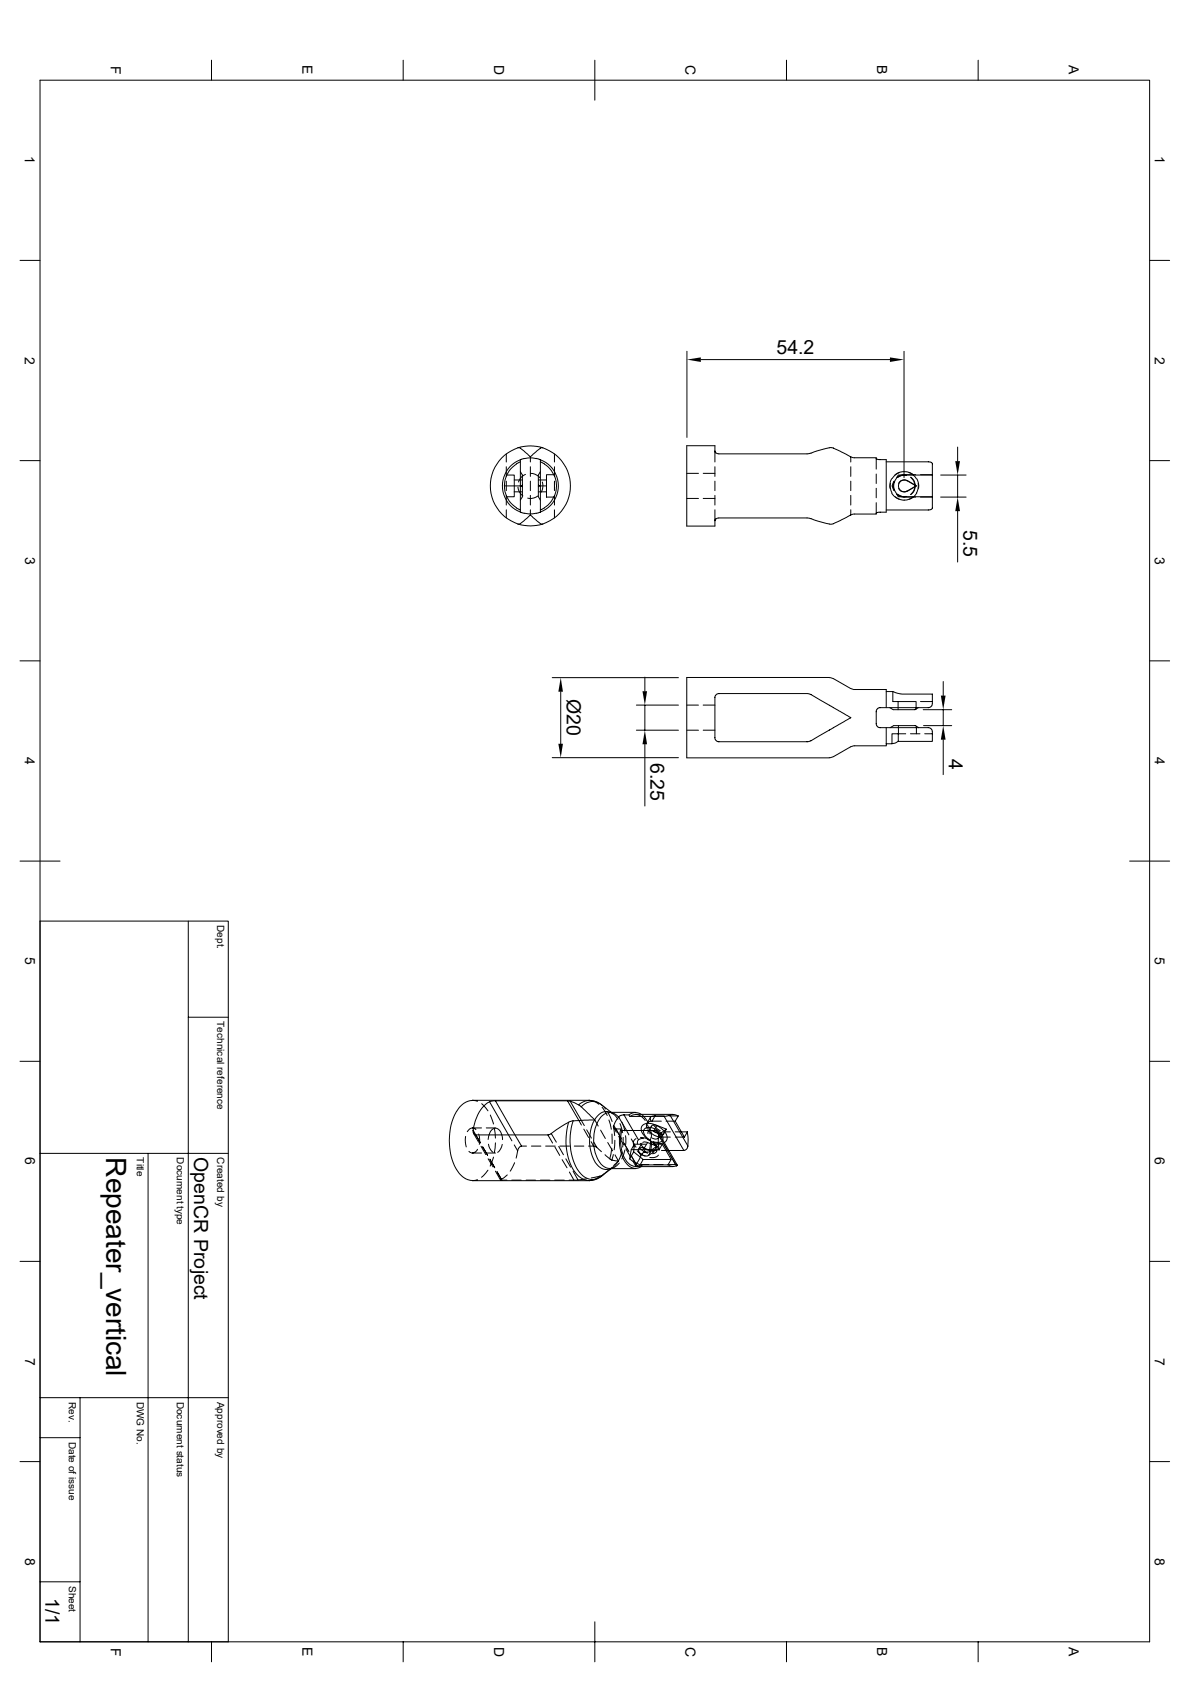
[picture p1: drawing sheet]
<svg xmlns="http://www.w3.org/2000/svg" width="297mm" height="420mm" viewBox="0 0 297 420" stroke-linecap="round" stroke-linejoin="round" font-family="sans-serif">
<g fill="none" stroke="#000" stroke-width=".25">
<path d="M52.8 15v5M100.6 15v5M148.5 15v10M196.3 15v5M244.1 15v5M10 20h276.9v390h-276.9zM5 65h5M286.9 65h5M171.4 87.7v21.5M174.9 89.8h47.2M225.6 87.7v31.6M5 115h5"/>
<path d="M126.4 113.3v2.1M126.4 116.5v2.5M126.4 118.6h2v5.4h-2M126.5 118.6a6.5 6.5 0 0 0 0 5.4M128.4 119.8h2M128.9 115.9l-1.4 1.2-1 1.5M129.3 111.8l.6 .1 2.5 2.2M129.3 111.8a10.5 10.5 0 0 1 6.2 0M129.3 111.8a10 10 0 0 0-6.9 9.5 10 10 0 0 0 6.9 9.6M129.9 117.8l.5 .8v2.6M129.9 114.8l.5-.2a5.4 5.4 0 0 1 3.6-.1l.9 .3v13.1l-.6 .2a5.4 5.4 0 0 1-3.5 0l-.9-.2zM129.9 115.3l-1 .5"/>
<path d="M129.9 114.8a7 7 0 0 0-4.5 6.5 7 7 0 0 0 4.5 6.5M131.1 118.4a2.94 2.94 0 0 0-1.7 2M132.4 114.1v1.3M132.4 116.5v2.5M132.4 118.2a3 3 0 0 1 2.3 1.1M132.4 114v.1M134.4 119.8h2M134.9 117.8l-.5 .8v2.9l.1-.2M134.9 115.3l1 .5M134.9 114.8a7 7 0 0 1 4.5 6.5 7 7 0 0 1-4.5 6.5M135.5 111.8a10 10 0 0 1 6.9 9.5 10 10 0 0 1-6.9 9.6M135.5 111.8l-.6 .1-2.5 2.1"/>
<path d="M135.8 115.9l1.4 1.2 1 1.4M136.4 118.5h1.9l.2 .5 .3 1.2 .1 1.4-.2 1.4-.4 1.1h-1.9zM138.4 113.3v2.1M138.4 116.5v2.5M171.4 118.2h2.9M175.5 118.2h2.9M178.4 112.6l.2 .5 .7 .2h22.3l3.8-1.1 2.2-.4 4.7 2.2v1.4M178.4 112.6v-1.3h-7v20.1h7v-1.4M178.4 112.6v2.8M178.4 116.5v2.5M212.3 116.5v2.5M212.4 114.1l.7 .2h5.6v2.8"/>
<path d="M218.7 114.5l.6 .3h1.9v13.1h-1.9l-.6 .3M218.7 118.4v2.3M221.2 115.3h10.7l.6 .2 .2 .3v2.8h-8.5l-1.6 2.7 1.6 2.7h8.5v3l-.8 .3h-10.7M222.5 119.5a3.5 3.5 0 0 0-.3 2.5M224.5 118h-.1a3.3 3.3 0 0 0-1.7 1.5M225.6 117.8a3.2 3.2 0 0 0-2.2 .8M225.7 117.8a3.3 3.3 0 0 1 2.3 .8M226.1 118.7h-.1a2.54 2.54 0 0 0-2.1 .6M226.3 118.7h-.1a2.72 2.72 0 0 0-2.2 .6M226.8 118a3.5 3.5 0 0 1 1.9 1.5M227.2 119.2l.2 .1a2.76 2.76 0 0 1 .9 1.8M227.4 119.2l.1 .1a2.47 2.47 0 0 1 .9 1.9"/>
<path d="M228.6 118.5h-3a2.5 2.5 0 0 0-1.8 .7M228.8 119.5a3.5 3.5 0 0 1 .4 2.5M229.7 118.5h3M232.7 118.6v5.4M234.8 118.6h6.3M239 111.6v3.5M239 118.6v5.5M286.9 115h5M125.9 121.3h4.3M126.4 120.1v2.4M126.4 123.7v2.4M126.4 127.3v2"/>
<path d="M126.5 124l1 1.6 1.4 1.2M128.4 122.8h2M128.9 126.8l1 .5M129.3 121.6v.2a3 3 0 0 0 1.2 2M129.3 130.9a10.5 10.5 0 0 0 6.2 0M130.2 121.3l.2 .2M130.4 121.2l-.2 .1M130.4 121.5v2.5l-.5 .9M130.4 121.2v.3M132.4 128.6l-2.5 2.2-.6 .1M132.4 120.1v2.4M132.4 123.7v2.4"/>
<path d="M132.4 127.3v1.3M132.4 128.6l2.5 2.2 .6 .1M134.2 123.9a3 3 0 0 1-2.5 .5M134.4 122.8h2M134.4 121.2l.1 .1M134.4 121.5v2.5l.5 .9M134.5 121.3h1.9M135.3 120.4l.1 .2a3.2 3.2 0 0 1-.3 2.3M135.9 126.8l-1 .5M138.2 124.1l-1 1.5-1.4 1.2M138.4 120.1v2.4M138.4 123.7v2.4"/>
<path d="M138.4 127.3v2M171.4 124.5h2.9M175.5 124.5h2.9M178.4 120.1v2.4M178.4 123.7v2.4M178.4 127.3v2.7M202.4 129.5l-.8-.2h-22.3l-.7 .3-.2 .4M212.3 127.3v1.3l-4.5 2.3-1.6-.2-3.8-1.2M212.3 120.1v2.4M212.3 123.7v2.4M218.7 125.5v2.9h-5.6l-.7 .2M218.7 121.9v2.4"/>
<path d="M222.2 120.7a3.5 3.5 0 0 0 .4 2.4M222.6 123.1a3.3 3.3 0 0 0 1.9 1.6M223.1 120.2l-.3 .9 .3 1.4M223.2 120.2l-.1 .1a2.44 2.44 0 0 0 .1 2.2M223.3 120.2l-.2 1.1 .2 1.2M223.4 124l.1 .1a3.4 3.4 0 0 0 2.2 .8M223.8 123.4a2.7 2.7 0 0 0 1.8 .7h3M223.9 123.4l.2 .1a2.61 2.61 0 0 0 2.1 .5M224 123.4l.2 .1a2.8 2.8 0 0 0 2.1 .5M226.4 120l2.2 1.3-2.2 1.3a1.51 1.51 0 0 1-2.1-.7M226.4 120.1a1.45 1.45 0 0 0-2.1 .6M226.5 120l2.2 1.3-2.2 1.3"/>
<path d="M226.5 120.1a1.47 1.47 0 0 0-2.3 1.2 1.47 1.47 0 0 0 2.2 1.3M227.9 124a3.5 3.5 0 0 1-2.3 .9M228.3 121.1v.1M228.3 121.5v.1M228.3 121.6a2.72 2.72 0 0 1-1.1 1.9M228.4 121.5a2.51 2.51 0 0 1-1.1 2M228.8 123.1a3.3 3.3 0 0 1-1.9 1.6M229.2 120.7v.1a3.6 3.6 0 0 1-.5 2.3M229.7 124.1h3M234.8 124.1h6.3M239 127.6v12.7M5 165h5"/>
<path d="M137.8 169.2h31.5M140 172.7v13M158.8 176.1h10.5M161 169.1v3.5M161 176.1v6.2M171.4 176.1h2.9M175.5 176.1h2.9M178.6 173.5l.7-.3h22.4l.7 .2 9.9 5.8-9.9 5.8-.7 .2h-22.4l-.7-.3-.2-.5v-10.5zM207 169.2h-35.6v20h35.6M207 169.2l1 .3 4.3 2.4M212.3 171.9l.8 .3h8.1v4.5M221.2 172.7h1.6"/>
<path d="M222.1 176.7l.8 .5h5.4l.3-.2M222.8 172.7l2.3 .6h7.6v2.7l-.4 .5-.4 .2h-12.6l-.4 .4-.2 .4v3.4l.2 .4 .6 .4h12.4l.4 .2 .4 .5v2.7h-8.5v-1.9h-1.6v2.5M222.8 172.7v2.5h5.8M224.2 175.2v2M228.6 175.2v1.8M229.2 176.7l-.6 .3M229.7 175.2h3M230.4 177.2h7.1M235.4 170.2v3.5M235.4 177.2v4M286.9 165h5M137.8 189.2h31.5"/>
<path d="M158.8 182.3h10.5M161 185.8v15.5M171.4 182.3h2.9M175.5 182.3h2.9M221.2 181.7v4.5h-8.1l-.8 .3-4.3 2.4-1 .3M221.2 185.7h1.4M224.2 185.1l-.8 .4-.8 .2M224.2 183.2h1.9M224.2 181.2v2M227.2 183.2h2.4M228.7 181.4l-.1-.1a2.32 2.32 0 0 0-1.8-.1h-3.7l-.9 .5M228.7 181.4v1.8"/>
<path d="M228.7 181.4l.6 .3M230.5 181.2h7M230.8 183.2h1.9M235.4 184.7v8.7M5 215h10M281.9 215h10M10 230h47v180M47 230v180M47 254h10M5 265h5M117.9 274.8a5.9 5.9 0 0 0-4.8 4.4 15.2 15.2 0 0 0 1.6 13.9l1.5 1.2 1.7 .5M120.2 275.6l1.6 1.8"/>
<path d="M122.2 275.1l5.6 9.8M122.2 275.1a9.1 9.1 0 0 0-4.1 7.1M122.4 278.4l.7 2.3M123.7 274.9l-1.5 .2M123.7 274.9l6.5 11.3-.6 .3-.4 .9M123.7 274.9h17.9M141.6 274.9h.7l3.5 6.2M141.6 274.9l3.5 6M142.3 275l2.1 .9M143 279.9a14.3 14.3 0 0 0 1.9 13.2 3.6 3.6 0 0 0 5.3 .6M144.4 275.8l4.1 3.9M147 274.7a3.6 3.6 0 0 1 2.4 1"/>
<path d="M147 274.8l-1.3 .3-1.3 .8M147 274.7h-29.1l1.3 .3M147 274.7l1.8 .4 1.4 .8M148.4 279.7a10.5 10.5 0 0 0 1 11.5l1.3 .7 .9 .1 .9-.2M148.5 279.7l-5.5 .2-1.1 .3M148.5 279.7l.8 1.5M150.2 275.9l2.8 2.2-.8-.4M150.2 275.9a3.6 3.6 0 0 0-5.1 .5M150.2 275.9l.9 1M150.3 276.5l1.3 2.1M151.8 277.9l1 2.1M152 279.7l.6 2.3"/>
<path d="M152.2 277.7h6.4M152.2 277.8a4 4 0 0 0-3.4 3.3 9.9 9.9 0 0 0 1.7 10l.8 .5 .9 .2M152.2 277.7a3.2 3.2 0 0 1 2.4 1.4M152.5 277.7l1.1 .9 .6 .9M152.5 277.8a2.94 2.94 0 0 0-3.8 1.3l-.3 .5M154.4 278.9l-1.2 2.1M155.7 278.4l3.6 6M155.7 278.4h1.3l.2 .4h8.6M155.7 278.4l-.8 .1-.5 .4 2.6 4.5M158.6 278.3l-1.4 .5M160.1 278.3a2.51 2.51 0 0 0-3.1 .1M160.1 278.3l1 1 .7 1.1"/>
<path d="M162.3 279l-.8 1.5M163.5 278.6l-.7 .1a.65 .65 0 0 0-.4 1.1M163.5 278.6l-.8 1.4M163.5 278.6h2.3M165.1 280h-2.4a1.21 1.21 0 0 0-1.2 .5 1.21 1.21 0 0 0 .1 1.4M165.8 278.8l1.4-.4 4.5 7.8-.3 .7-.7 .4M165.8 278.8l4.9 8.5M166.2 280h2.3M167 278.6h2.3l-.8 1.4M167.2 278.5l1-.2 1 .4M168 278.3h-9.4a3 3 0 0 1 2.4 1.5M168.5 280l2.3 3.9"/>
<path d="M286.9 265h5M10 288h47M37 288v122M116.2 283.8l-.1 .9 .3 1.7M117.9 287.9h2.3M117.9 281.6h2.3M118.2 283l1.3 2.2M118.7 283.4l-.4-.3-.2-.9 1.7 3.1M118.7 283.4l1.2 2M118.7 283.4h18M118.8 282.1a1.26 1.26 0 0 0-2.2 .5M119.2 294.6l-1.3 .2h29.1"/>
<path d="M119.2 287a1.25 1.25 0 0 1-2.1 .5M119.5 283.2l.2 1.4-.1 1.2M120.1 286.2l1.1 2.1M120.4 286.3l1.3 2.1M120.5 286.4l1.2 2.1M121.4 287.9h2.3M121.4 281.6h2.3M121.8 292.2l-1.6 1.8M121.8 289.3l1.3 2.1M121.9 285.7l.4 1.1 .8 .9M122 283.4l-.2 1.1M122.1 283.4a1.5 1.5 0 0 1 .9-1.5 1.5 1.5 0 0 1 1.7 .4l.5 1.1"/>
<path d="M122.3 289.4l1.1 2.1M122.3 289.6l1.2 2M123.1 288.9l-.8 2.3M123.4 281.8l.3 2.4M123.7 285.4l-.3 2.3M123.7 292.4l1.2 2.2M124 292.5l1.1 2-.2 .1 .4 .1M124.1 292.7l1.2 2M125.3 283.4l.1 1.2M125.3 294.7h1.2M125.3 285.7l-.3 1.1-.8 .9M126.6 293.4l-1.5 1.1"/>
<path d="M127.7 294.7h2.4M128.4 285.9l.8 1.5M128.4 290.3l-1.1 2.1M129.2 287.4l-.4 1.8M130.2 286.2h1.2M131.3 294.7h2.4M132.6 286.2h2.4M134.9 294.7h2.3M136.2 286.2h2.4M136.7 283.4l1.2 2M137.6 283l-.9 .4M137.6 283l1.3 2.2"/>
<path d="M138.4 294.7h2.4M138.5 286.4l1.2 2.1M139.4 286.3l1.2 2M139.7 286.2h2.5M140.3 289.6l1.2 2M141.2 289.3l1.2 2.1M141.9 280.2a14.7 14.7 0 0 0 2.1 13l1.5 1.2 1.5 .4M141.9 280.2l-4.3 2.8M142 294.7h1.3M143 292.4l1.3 2.2-1 .1-1.2-2M143.3 286.2h2.4M145.7 281.9l1.2 2.1"/>
<path d="M146.4 294.3l-2.1 .3M146.4 282.1l1.2 2.1M146.9 286.2h1.3M147.5 285.1l.7 1.1 .8 .3-.8-1.3M149 286.5l1.1 1.1M149.6 293.7a4.2 4.2 0 0 1-2.6 1.1M149.6 293.7l-2 .4M149.9 282.2l1.2 2.1M150.2 293.7l-1.4 .8-1.8 .3M150.7 293.2l-1.1 .5M150.7 293.2l-.5 .5M151 288.3l1.2 1"/>
<path d="M151.7 285.3l1.2 2.1M152.2 291.8l.8-.4-2.8 2.3M152.2 291.8h6.4M152.3 291.8l-1.6 1.4M152.7 286.7l-.5 2.6 .5 .4M152.7 289.7l1.6 .2M152.7 283.2l.1 2.3M153.1 281.2l.3 2.3M153.1 288.3l-.4 1.4M153.2 281l1.8 3.2M153.2 281v.6l.5 .3M153.2 281.6l.6 1.1"/>
<path d="M153.5 284.7l-.2 2.4M153.5 288.4l.8 1.5M153.7 281.9h1.2l.3 .4h8.5M153.7 281.9l1.5 2.6M154.3 289.9l-1.1 1.1M154.3 289.9a4.5 4.5 0 0 1-1.8 1.9M154.3 289.9h.1M154.4 283.8l1.2 2M154.6 290.4l-.2 .2a3.1 3.1 0 0 1-2.2 1.2M154.7 280.5l.7 2.3M154.9 281.9a10.3 10.3 0 0 0 1.6 8.8 2.68 2.68 0 0 0 3.8 .5M155.2 282.3a8.7 8.7 0 0 0 2.1 8.5l1.3 .5"/>
<path d="M155.2 287.6l-.9 2.3M155.2 280.2l.8 2.2M155.5 284l-.1 2.4M155.6 285.3l1.2 2M155.8 285.5l1.2 2.1M156 287.1l-.8 2.3M156.1 283.6v2.4M156.2 286.9l1.2 2M157.1 289.4l1.1-1.8 2.3 1.9-.7 1.4M157.4 288.4l1.3 2.3M157.6 287.1l.7-1.4-.1 1.9M157.6 287.1l-.3 1.2a1.07 1.07 0 0 0 .7 1.7l1.8 .9"/>
<path d="M157.6 287.1h6.9l.8-1.4 2.2 3.8-.8 1.4h-6.9M157.6 288.6l1.4 2.6M157.6 284.4l1.2 2.1M158 289.9l.6 1.1M158.3 285.7h2.9M158.6 291.3h9.4M158.7 290.7a.27 .27 0 0 0 0 .4 .27 .27 0 0 0 .3 .1M158.8 284.3a1.4 1.4 0 0 0-.5 2.1M159 287.4l1.1 .8 .9 .5M159.3 287.5l.7 1 .4-.6 .7-.2M159.7 286.7l1 .8 .9 .5M159.9 284l1.2 .2 1.1 .4"/>
<path d="M159.9 285.5l1.2 2.2M160 288.5l-1.3 2.2M160.1 290.8l-1.5 .5M160.1 290.8l.2 .4h-1.3M160.1 290.8h1.9M160.1 282.3l.4 1 1.4 1.3M160.1 282.3a1.48 1.48 0 0 1 1.9-1.8 5 5 0 0 1 4.5 3.6v.4a1.76 1.76 0 0 1-2.2 1l-1.4-.4M160.2 285.5l-.8 1.4M160.4 286.3l.9 .8M160.4 285.2l.5-.1 .7 .2M160.5 289.5h7M160.6 284.3a1.12 1.12 0 0 0-1.5 1.3"/>
<path d="M160.6 282.3l.2 1 1.2 1.2M160.7 282.3a1.58 1.58 0 0 1 2.3-.6l1.3 .6 .9 1M160.8 286.7a.89 .89 0 0 0-1.5 .6 2.06 2.06 0 0 0 2.5 1.2M160.8 286.7l2.4 .9M161.3 287l1 .2 .4-.1M161.6 280.8l.6 2.3M161.6 285.3l-.8 1.4M161.6 285.3l2.1 .8M161.7 284.6l.9 .4 1.1 1.1M162.1 287.3l.2 .4h-1.2M162.1 287.3h1.8M162.2 281.5l.4 2.3"/>
<path d="M162.3 282.8l1.4 .8 1.3 .3M162.3 284.3l-.2 3M162.4 284a1.66 1.66 0 0 0 1.8 .3M162.4 285.7h2.9M162.6 281.2l-.8 1.4M162.6 285l-.3 2.7M163 282.4l.4 .3 1.1 .3M163 280.8l1 1 .8 .6M163.2 287.6l-1.4 .9M163.2 282.4l.8-1.4 2.3 .9-.7 1.4M163.2 282.4l1.3 .6M163.2 282.4a.84 .84 0 0 0-1-.1 .84 .84 0 0 0-.5 .7"/>
<path d="M163.2 285.3l1 1.1 .3 .8M163.2 290.8h2.3M163.7 286.1l.2 .2M163.7 282.3l.5 .1 .2 .5-.1 2.3 .2 1.8M163.7 282.3l5.1 8.8 .2-.2M163.8 286.3h.1M163.8 286.3l-1.1 .8-.9 1.4M163.8 286.3a1.1 1.1 0 0 1 .1 1.2 1.1 1.1 0 0 1-1.1 .6M163.9 286.3l-.7 1.3M164 281a.94 .94 0 0 0-1.4 .3M164.3 282.6l4.7 8.3M164.3 288.4v.1a2.22 2.22 0 0 1-2.1 .5"/>
<path d="M164.5 283l1.1 .3M165 282.9l-.8 1.4M165 283.9h2.3M165 282.9l-.5 .1M165.1 287.3h5.6M165.3 283.5a1.15 1.15 0 0 1 0 1.4 1.15 1.15 0 0 1-1.4 .3l-.9-.2M165.6 283.3l-1.4 1M165.6 285.5l1.2 2.1M166.3 281.9l-1.3 1M166.7 290.8l1.1 .5 1-.2M166.7 290.8h2M167.3 282.6h-1.5l-.8 1.3"/>
<path d="M167.4 288.6l1.3 2.2M168.5 283.9h2.3M168.5 282.6h3.1l-.8 1.3M168.7 290.8l.3 .1M171.5 282.6l.2 1.8v1.8M5 315h5M286.9 315h5M10 359h10M10 349h47M20 349v61M5 365h5M286.9 365h5"/>
<path d="M10 395h10M52.8 410v5M100.6 410v5M148.5 405v10M196.3 410v5M244.1 410v5"/>
</g>
<path d="M171.4 89.8l3.5-.6v1.2zM222.1 89.2l3.5 .6-3.5 .6zM238.4 115.1h1.2l-.6 3.5zM239 124.1l.6 3.5h-1.2zM140 169.2l.5 3.5h-1.1zM160.4 172.6h1.1l-.5 3.5zM234.8 173.7h1.2l-.6 3.5zM139.4 185.7h1.1l-.5 3.5zM161 182.3l.5 3.5h-1.1zM235.4 181.2l.6 3.5h-1.2z" fill="#000"/>
<text font-size="7" x="26.5" y="289" transform="rotate(90 26.5 289)">Repeater_vertical</text>
<g font-size="4.9">
<text x="193.8" y="88.3">54.2</text>
<text x="240.5" y="132.3" transform="rotate(90 240.5 132.3)">5.5</text>
<text x="141.5" y="174.6" transform="rotate(90 141.5 174.6)">Ø20</text>
<text x="162.4" y="190.5" transform="rotate(90 162.4 190.5)">6.25</text>
<text x="236.8" y="189.5" transform="rotate(90 236.8 189.5)">4</text>
<text x="48.5" y="289" transform="rotate(90 48.5 289)">OpenCR Project</text>
<text x="11.3" y="399.1" transform="rotate(90 11.3 399.1)">1/1</text>
</g>
<g font-size="3.5">
<text x="27.6" y="16.5" transform="rotate(90 27.6 16.5)">F</text>
<text x="75.5" y="16.3" transform="rotate(90 75.5 16.3)">E</text>
<text x="123.3" y="16.3" transform="rotate(90 123.3 16.3)">D</text>
<text x="171.1" y="16.3" transform="rotate(90 171.1 16.3)">C</text>
<text x="218.9" y="16.3" transform="rotate(90 218.9 16.3)">B</text>
<text x="266.8" y="16.3" transform="rotate(90 266.8 16.3)">A</text>
<text x="6.2" y="39" transform="rotate(90 6.2 39)">1</text>
<text x="288.2" y="39" transform="rotate(90 288.2 39)">1</text>
<text x="6.2" y="89" transform="rotate(90 6.2 89)">2</text>
<text x="288.2" y="89" transform="rotate(90 288.2 89)">2</text>
<text x="6.3" y="139" transform="rotate(90 6.3 139)">3</text>
<text x="288.2" y="139" transform="rotate(90 288.2 139)">3</text>
<text x="6.2" y="189" transform="rotate(90 6.2 189)">4</text>
<text x="288.2" y="189" transform="rotate(90 288.2 189)">4</text>
<text x="6.3" y="239" transform="rotate(90 6.3 239)">5</text>
<text x="288.2" y="239" transform="rotate(90 288.2 239)">5</text>
<text x="6.3" y="289" transform="rotate(90 6.3 289)">6</text>
<text x="288.2" y="289" transform="rotate(90 288.2 289)">6</text>
<text x="6.3" y="339" transform="rotate(90 6.3 339)">7</text>
<text x="288.2" y="339" transform="rotate(90 288.2 339)">7</text>
<text x="6.3" y="389" transform="rotate(90 6.3 389)">8</text>
<text x="288.2" y="389" transform="rotate(90 288.2 389)">8</text>
<text x="27.6" y="411.4" transform="rotate(90 27.6 411.4)">F</text>
<text x="75.5" y="411.3" transform="rotate(90 75.5 411.3)">E</text>
<text x="123.3" y="411.2" transform="rotate(90 123.3 411.2)">D</text>
<text x="171.1" y="411.2" transform="rotate(90 171.1 411.2)">C</text>
<text x="218.9" y="411.3" transform="rotate(90 218.9 411.3)">B</text>
<text x="266.8" y="411.3" transform="rotate(90 266.8 411.3)">A</text>
</g>
<g font-size="2.5">
<text x="54.2" y="231" transform="rotate(90 54.2 231)">Dept.</text>
<text x="54.2" y="255" transform="rotate(90 54.2 255)">Technical reference</text>
<text x="34.2" y="289" transform="rotate(90 34.2 289)">Title</text>
<text x="44.2" y="289" transform="rotate(90 44.2 289)">Document type</text>
<text x="54.2" y="289" transform="rotate(90 54.2 289)">Created by</text>
<text x="17.2" y="350" transform="rotate(90 17.2 350)">Rev.</text>
<text x="34.2" y="350" transform="rotate(90 34.2 350)">DWG No.</text>
<text x="44.2" y="350" transform="rotate(90 44.2 350)">Document status</text>
<text x="54.2" y="350" transform="rotate(90 54.2 350)">Approved by</text>
<text x="17.2" y="360" transform="rotate(90 17.2 360)">Date of issue</text>
<text x="17.2" y="396" transform="rotate(90 17.2 396)">Sheet</text>
</g>
</svg>
